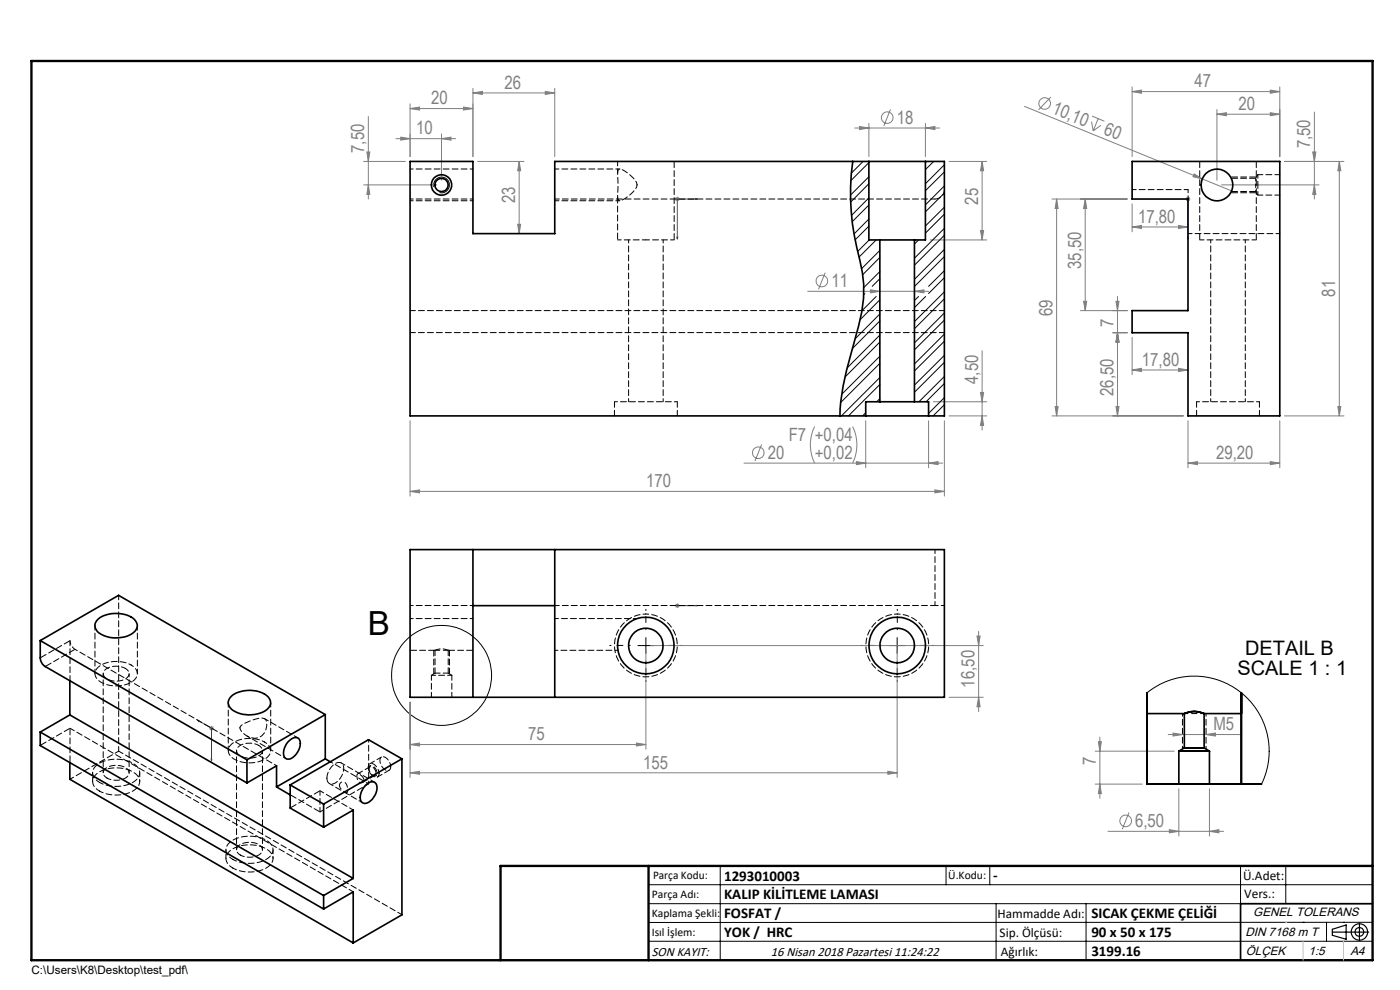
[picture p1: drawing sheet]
<svg xmlns="http://www.w3.org/2000/svg" width="297mm" height="210mm" viewBox="0 0 297 210" stroke-linecap="round" stroke-linejoin="round" font-family="sans-serif">
<g fill="none" stroke="#808080" stroke-width=".21">
<path d="M100.3 19.7l2-.3v.6zM100.3 18.7v14.5M100.3 19.7h17.4M115.7 19.4l2 .3-2 .3zM117.7 18.7v14.5M240.2 19.4l1.9-.3v.7zM240.2 18.4v14.8M240.2 19.4h31.3M269.5 19.1l2 .3-2 .4zM271.5 18.4v14.8M77.2 34.2h8.8M77.2 39.2h15.5"/>
<path d="M77.8 32.2h.7l-.4 2zM78.1 24.7v17.5M78.1 39.2l.4 2h-.7zM84 29.4h12.7M85 29.1l2 .3-2 .3zM87 23l2-.3v.6zM87 22v11.2M87 23h13.3M93.7 29.4l2-.3v.6zM93.7 28.4v9.8M98.3 22.7l2 .3-2 .3zM101.4 34.2h9.8"/>
<path d="M110.1 34.2v15.4M110.1 34.2l.4 2h-.7zM181.3 27.2h18M182.4 26.8l1.9 .4-1.9 .3zM184.3 26.2v7M188.9 23.2l-1.4 3.5M196.3 27.2l2-.4v.7zM196.3 26.2v7M201.3 34.2h8M208.4 34.2v16.7M208.4 34.2l.3 2h-.7zM217.3 22.6l44 17.9"/>
<path d="M222.9 20.6l-2.6 2.7M231.6 25.8l.3 2M231.7 24.6l2.6 1.1M233 25.1l-1.1 2.7M233.5 26.6l-1.6 1.2M253.3 36.9l1.8 1.1-2-.5zM258.2 24.2l2-.3v.6zM258.2 23.2v15M258.2 24.2h13.3M259.2 39.2h20.6M269.5 23.9l2 .3-2 .3zM272.5 34.2h12.6"/>
<path d="M278.5 32.2h.7l-.4 2zM278.8 39.2l.4 2h-.7zM278.8 23.8v18.4M284.1 34.2v54M284.1 34.2l.3 2h-.6zM109.8 47.6h.7l-.4 2zM143.2 42.2h1M143.3 41.9l.7 .7M143.7 41.7v1M144 41.9l-.7 .7M175 57.8l-1.4 3.6M197.3 50.9h12"/>
<path d="M208 48.9h.7l-.3 2zM223.2 42.2h15.9M224.2 42.2l.3 2h-.7zM224.2 42.2v46M230.2 42.2l.3 2h-.6zM230.2 42.2v23.7M240.2 43.2v6M240.2 48.1h11.8M240.2 48.1l1.9-.3v.7zM250 47.8l2 .3-2 .4zM251.5 42.2h1M251.7 41.9l.7 .7"/>
<path d="M252 41.7v1M252.4 41.9l-.7 .7M171.3 61.8h25.7M184.7 61.5l2 .3-2 .3zM194 61.8l2-.3v.6zM208.4 74.4v16.8M229.2 65.9h9.9M229.9 63.9h.6l-.3 2zM236.1 70.6h3M236.7 63.9h.7l-.3 2zM237.1 70.6l.3 2h-.7zM237.1 62.9v25.3"/>
<path d="M240.2 71.6v7.9M240.2 78.5h11.8M240.2 78.5l1.9-.4v.7zM250 78.1l2 .4-2 .3zM87 89.2v16M157.8 98.2h42.2M161.6 94.3l-1.4 3.5M172.8 90.5a8.6 8.6 0 0 0 0 7.7M180.9 90.5a8.6 8.6 0 0 1 0 7.7M181.7 97.9l2 .3-2 .4zM183.7 89.2v10M197 89.2v10"/>
<path d="M197 98.2l2-.3v.7zM198 85.2h11.3M200.3 89.2v16M201.3 88.2h8M208 83.2h.7l-.3 2zM208.4 88.2l.3 2h-.7zM223.2 88.2h27.8M223.8 86.2h.7l-.3 2zM236.7 86.2h.7l-.3 2zM252 89.2v10M252 98.2h19.5M252 98.2l2-.3v.7z"/>
<path d="M269.5 97.9l2 .3-2 .4zM271.5 89.2v10M272.5 88.2h12.6M283.8 86.2h.6l-.3 2zM87 104.2l2-.3v.7zM87 104.2h113.3M198.3 103.9l2 .3-2 .4zM137 137.9v21M138 136.9h70.6M143.2 128.5h1M143.3 128.1l.7 .7M143.7 128v1"/>
<path d="M144 128.1l-.7 .7M190.3 137.9v27M207.3 134.9h.6l-.3 2zM207.6 133.9v17M44.4 154.5h1M44.5 154.1l.7 .8M44.9 154v1M45.2 154.1l-.7 .8M87 157.9l2-.3v.6zM87 148.9v16M87 157.9h50M135 157.6l2 .3-2 .3z"/>
<path d="M201.3 147.9h7.3M207.6 147.9l.3 2h-.6zM232.3 159.3h16.8M233 157.3h.6l-.3 2zM233.3 156.3v13M247.8 155.8h15.6M248.8 155.5l2 .3-2 .3zM255.8 155.8l2-.3v.6zM87 163.9l2-.3v.6zM87 163.9h103.3M188.3 163.6l2 .3-2 .3zM232.3 166.3h10"/>
<path d="M233.3 166.3l.3 2h-.6zM235.1 176.3h24.5M239.5 172.4l-1.4 3.5M248.1 176l2 .3-2 .4zM250.1 167.3v10M256.6 176.3l2-.3v.7zM256.6 167.3v10"/>
<circle cx="188.2" cy="25" r="1.23"/>
<circle cx="221.6" cy="22" r="1.23"/>
<circle cx="174.3" cy="59.6" r="1.24"/>
<circle cx="160.9" cy="96" r="1.23"/>
<circle cx="238.8" cy="174.1" r="1.24"/>
</g>
<g fill="none" stroke="#000" stroke-width=".21">
<path d="M92.1 39.7a1.67 1.67 0 0 1 1.4-2.1 1.67 1.67 0 0 1 1.8 1.8 1.67 1.67 0 0 1-2.1 1.4M135.3 136.9h3.4M137 135.2v3.4M188.7 136.9h3.3M190.3 135.2v3.4M137.6 187.7h153.6M137.6 191.7h153.6M137.6 199.7h153.6M152.8 183.7v20M200.7 183.7v4M210 183.7v4M211.3 191.7v12"/>
<path d="M230.4 191.7v12M263.2 183.7v20M272.8 183.7v8M276.4 195.6h.1M281.4 195.6v4.1M285 195.6h.1M291.2 195.6l-153.6 .1"/>
<circle cx="93.7" cy="143.3" r="10.6"/>
</g>
<path d="M78.2 163a1.55 1.55 0 0 0 1.5 1.6 1.42 1.42 0 0 0-.7-2.2 .52 .52 0 0 0-.6 .1 .52 .52 0 0 0-.2 .5" fill="none" stroke="#000" stroke-width=".21" stroke-dasharray="1.3 .6" stroke-dashoffset=".4" stroke-linecap="butt"/>
<path d="M72 166.6a.79 .79 0 0 1 .8-.8 .79 .79 0 0 1 .8 .7l.2 .9-.1 .7a1.95 1.95 0 0 1-1.7-1.5" fill="none" stroke="#000" stroke-width=".21" stroke-dasharray="1.3 .6" stroke-dashoffset=".3" stroke-linecap="butt"/>
<path d="M250.9 151.4h5" fill="none" stroke="#000" stroke-width=".21" stroke-dasharray="1.3 .6" stroke-linecap="butt"/>
<path d="M92 137.9h3.4" fill="none" stroke="#000" stroke-width=".21" stroke-dasharray="1.3 .6" stroke-dashoffset="-.1" stroke-linecap="butt"/>
<g fill="none" stroke="#000" stroke-width=".25">
<path d="M282.6 197.7h7.8M282.6 197.1l3-.9v3l-3-.8zM288.4 195.8v3.8M106.2 203.7h185"/>
<circle cx="288.4" cy="197.7" r="1.74"/>
<circle cx="288.4" cy="197.7" r=".93"/>
</g>
<g fill="none" stroke="#00f" stroke-width=".21">
<path d="M143.6 50.3h.2l-.1 .4zM147.5 42.1l.4 .1-.4 .1zM147.9 42.2h-4.2v8.5M252 42.1v.2zM252 50.7v-.4v.4M252 42.2h.1M252 42.2v8.5M143.6 128.5h.2zM143.7 128.5h.1M143.7 128.5h4.2M147.9 128.5h-.4h.4M41.9 152.7l.3 .2v.1z"/>
<path d="M41.9 152.7l3 1.8v6.9M44.8 161l.1 .1v.3z"/>
</g>
<path d="M266.5 37.6h-5.4M261.1 40.9h5.4" fill="none" stroke="#000" stroke-width=".21" stroke-dasharray="1.3 .6" stroke-dashoffset="-.2"/>
<path d="M250.9 151.4v7.5M255.9 158.9v-7.5" fill="none" stroke="#000" stroke-width=".21" stroke-dasharray="1.3 .6" stroke-dashoffset=".7"/>
<path d="M92 137.9v5M95.4 142.9v-5" fill="none" stroke="#000" stroke-width=".21" stroke-dasharray="1.3 .6"/>
<path d="M133.7 136.9h-4.3M137 133.6v-4.4M140.4 136.9h4.3M187 136.9h-4.3M190.4 133.6v-4.4M193.7 136.9h4.3M137 140.2v4.4M190.4 140.2v4.4" fill="none" stroke="#000" stroke-width=".21" stroke-dasharray="15.2 1.3 1.3 1.3" stroke-dashoffset="15"/>
<path d="M291.2 191.7h-28v12" fill="none" stroke="#000" stroke-width=".35"/>
<path d="M6.7 12.9h284.5v190.8h-284.5zM137.6 183.7v20M291.2 183.7h-185v20" fill="none" stroke="#000" stroke-width=".5"/>
<path d="M276.4 199.7v4M285 199.7v4" fill="none" stroke="#c0c0c0" stroke-width=".21"/>
<path d="M272.8 195.6h.1" fill="none" stroke="#c0c0c0" stroke-width=".25"/>
<g fill="#00f">
<path d="M252 42.1v.2zM252 50.3v.4z"/>
<path d="M41.9 152.7l.3 .2v.1zM44.8 161l.1 .1v.3zM147.5 42.1v.2l.4-.1zM143.6 50.3l.1 .4 .1-.4z"/>
<path d="M147.5 128.5h.4zM143.6 128.5h.2z"/>
</g>
<g fill="#808080">
<path d="M253.3 36.9l1.8 1.1-2-.5z"/>
<path d="M250 78.1l2 .4-2 .3zM240.2 78.5l1.9-.4v.7zM250 47.8l2 .3-2 .4zM240.2 48.1l1.9-.3v.7zM269.5 97.9l2 .3-2 .4zM252 98.2l2-.3v.7z"/>
<path d="M256.6 176.3l2-.3v.7zM248.1 176l2 .3-2 .4z"/>
<path d="M194 61.8l2-.3v.6zM184.7 61.5l2 .3-2 .3z"/>
<path d="M85 29.1l2 .3-2 .3zM93.7 29.4l2-.3v.6z"/>
<path d="M182.4 26.8l1.9 .4-1.9 .3zM196.3 27.2l2-.4v.7z"/>
<path d="M100.3 19.7l2-.3v.6zM115.7 19.4l2 .3-2 .3z"/>
<path d="M198.3 103.9l2 .3-2 .4zM87 104.2l2-.3v.7zM98.3 22.7l2 .3-2 .3zM87 23l2-.3v.6z"/>
<path d="M229.9 63.9h.6l-.3 2zM230.2 42.2l.3 2h-.6zM236.7 86.2h.7l-.3 2zM237.1 70.6l.3 2h-.7zM237.1 70.6l.3 2h-.7zM236.7 63.9h.7l-.3 2zM223.8 86.2h.7l-.3 2zM224.2 42.2l.3 2h-.7z"/>
<path d="M284.1 34.2l.3 2h-.6zM283.8 86.2h.6l-.3 2zM278.5 32.2h.7l-.4 2zM278.8 39.2l.4 2h-.7zM78.1 39.2l.4 2h-.7zM77.8 32.2h.7l-.4 2zM109.8 47.6h.7l-.4 2zM110.1 34.2l.4 2h-.7zM208.4 88.2l.3 2h-.7zM208 83.2h.7l-.3 2zM208 48.9h.7l-.3 2zM208.4 34.2l.3 2h-.7z"/>
<path d="M207.3 134.9h.6l-.3 2zM207.6 147.9l.3 2h-.6zM233 157.3h.6l-.3 2zM233.3 166.3l.3 2h-.6z"/>
<path d="M240.2 19.4l1.9-.3v.7zM269.5 19.1l2 .3-2 .4zM258.2 24.2l2-.3v.6zM269.5 23.9l2 .3-2 .3z"/>
<path d="M87 157.9l2-.3v.6zM135 157.6l2 .3-2 .3zM87 163.9l2-.3v.6zM188.3 163.6l2 .3-2 .3zM248.8 155.5l2 .3-2 .3zM255.8 155.8l2-.3v.6z"/>
<path d="M181.7 97.9l2 .3-2 .4zM197 98.2l2-.3v.7z"/>
</g>
<g fill="none" stroke="#000" stroke-width=".35">
<path d="M180.9 34.2a51.6 51.6 0 0 0 1.5 21 25.2 25.2 0 0 1-.3 14l-.8 3.1a74.1 74.1 0 0 0-3.1 14.4v1.5M184.3 34.2h12M184.3 34.2h-66.6v15.4h-17.4v-15.4h-13.3v54h96.7M184.3 34.2v16.7h2.4M196.3 34.2h4v54h-3.3M196.3 34.2v16.7h-2.3M240.2 34.2h31.3v54h-19.5v-17.6h-11.8v-4.7h11.8v-23.7h-11.8zM186.7 50.9h7.3M186.7 50.9v34.3M194 50.9v34.3M183.7 88.2h13.3M186.7 85.2h7.3"/>
<path d="M186.7 85.2h-3v3M194 85.2h3v3M87 116.6h113.3v31.3h-113.3zM100.3 116.6v31.3M117.7 116.6v31.3M8.5 135.9v3.7a2.33 2.33 0 0 0 1.1 1.8l42.8 24.7M8.5 135.9l16.7-9.6 43.8 25.3M8.5 135.9l43.9 25.3M20.8 131.3a6.5 6.5 0 0 1 7.8 .2 1.79 1.79 0 0 1-.6 2.9 6.6 6.6 0 0 1-7.4-.5 1.76 1.76 0 0 1 .2-2.6zM100.3 128.5h17.4M8.5 155.3v2.8l60.2 34.7M8.5 155.3l60.2 34.7"/>
<path d="M14.8 151.7l60.1 34.6M14.8 144.4v7.3M14.8 151.7l-6.3 3.6M49.1 147.7a6.4 6.4 0 0 1 7.8 .1 1.79 1.79 0 0 1-.6 2.9 6.5 6.5 0 0 1-7.4-.5 1.65 1.65 0 0 1 .2-2.5zM61.1 157.3l.4-.3a1.19 1.19 0 0 1 1.4-.5 1.19 1.19 0 0 1 .8 1.2 3.5 3.5 0 0 1-2.6 3.3 1.12 1.12 0 0 1-1-1.4l.3-1zM69 151.6v9.4M69 151.6l-16.6 9.6M243.3 147v4.4zM243.3 151.4h7.9M243.3 147v19.3h24.3M250.1 159.3h6.5zM251.2 151.4l.2-.1a5 5 0 0 1 4 .1l-.1-.1a5 5 0 0 0-4.1 .1z"/>
<path d="M251.2 158.6h4.2zM251.2 151.4v7.2l-1.1 .7v7M263.3 147v4.4zM263.3 151.4h-7.9v7.2l1.2 .7v7M263.3 147v19.3M14.8 161.8v3.5l60.1 34.7M52.4 166.1l6.3-3.7v4.5M52.4 161.2v4.9M58.7 166.9l2.9 1.7M61.6 166.5l7.1 4.1M61.6 166.5v4.9l7.1 4.1M68.7 175.5l6.2-3.7v14.5"/>
<path d="M68.7 170.6v4.9M69 161l-10.3 5.9M69 161l1.1 .6M77.6 166.5a1.45 1.45 0 0 1 2.2-.3 3.3 3.3 0 0 1-2.5 4.2 1.26 1.26 0 0 1-.9-1.7l.3-.9zM85.3 161v33.1l-10.4 5.9M85.3 161l-16.6 9.6M85.3 161l-7.1-4.1-16.6 9.6M250.1 166.3h6.5zM68.7 192.8l6.2-3.6v10.8M68.7 190v2.8M74.9 186.3l-6.2 3.7"/>
<circle cx="93.7" cy="39.2" r="2.16"/>
<circle cx="93.7" cy="39.2" r="1.4"/>
<circle cx="258.2" cy="39.2" r="3.4"/>
<circle cx="137" cy="136.9" r="6"/>
<circle cx="137" cy="136.9" r="3.7"/>
<circle cx="190.3" cy="136.9" r="3.7"/>
<circle cx="190.3" cy="136.9" r="6"/>
</g>
<path d="M266.4 39.2v1.4M266.4 37.8v1.4M15.9 137.7l42.8 24.7M137 130.2a6.7 6.7 0 0 1 5.9 9.8 6.7 6.7 0 0 1-11.3 .8 6.7 6.7 0 0 1 4.5-10.5l.9-.1M190.4 130.2a6.7 6.7 0 0 1 5.9 9.8 6.7 6.7 0 0 1-11.4 .8 6.7 6.7 0 0 1 4.5-10.5l1-.1M27.8 141.1a6.5 6.5 0 0 0-7.3 .8 1.88 1.88 0 0 0 1 2.8 6.5 6.5 0 0 0 7.3-.8 1.88 1.88 0 0 0-1-2.8M56.1 157.4a6.5 6.5 0 0 0-7.3 .8 1.88 1.88 0 0 0 .9 2.9 6.5 6.5 0 0 0 7.4-.8 1.88 1.88 0 0 0-1-2.9M78.2 166.3v-9.4M78.2 166.3l-8.1-4.7" fill="none" stroke="#000" stroke-width=".21" stroke-dasharray="1.3 .6" stroke-dashoffset=".7"/>
<path d="M266.8 39.2v2.2M266.8 37.1v2.1M131 50.9h6M137 50.9h6M15.9 137.7a2.34 2.34 0 0 1-1-1.8M135.1 131.2h-17.4" fill="none" stroke="#000" stroke-width=".21" stroke-dasharray="1.3 .6" stroke-dashoffset=".5"/>
<g fill="none" stroke="#000" stroke-width=".21" stroke-dasharray="1.3 .6" stroke-dashoffset=".4">
<path d="M131.5 35.9h-13.8M135.1 39.2a5.7 5.7 0 0 1-3.7 3.4l-.3-.3-.1-.6 .1-5.6a.95 .95 0 0 1 1.4 .2l1.2 .9a3.4 3.4 0 0 1 1.4 2M266.8 37.1l-.4 .7M117.7 42.6h13.8M252 49.6h19.5M252 40.2h-11.8M266.4 40.6l.4 .8M198.4 116.6v11.8M25.2 159.3l-10.3 6M26.6 141.8a3.8 3.8 0 0 0-4.6 .7 1.41 1.41 0 0 0 1.3 1.8 3.4 3.4 0 0 0 4.1-1.1 1.21 1.21 0 0 0-.8-1.4M50.9 154.4a3.4 3.4 0 0 0 4 2.1 3.1 3.1 0 0 0 1.5-3.7 1.86 1.86 0 0 0-2.2-.3l-2.2 .9a1.55 1.55 0 0 0-1.1 1M54.9 158.1a3.8 3.8 0 0 0-4.6 .7 1.41 1.41 0 0 0 1.3 1.8 3.4 3.4 0 0 0 4-1.1 1.21 1.21 0 0 0-.7-1.4"/>
<path d="M63.2 156.5l-7.1-4.1M92.3 142.8l-.8 .4M95.9 143.2h-4.4M95.9 143.2l-.8-.4M21.1 166a2.14 2.14 0 0 1-1.4-2 2.14 2.14 0 0 1 1.3-2 7.2 7.2 0 0 1 8.2 .7 1.98 1.98 0 0 1-.7 3 7.7 7.7 0 0 1-7.4 .3M21.1 167.8a2.14 2.14 0 0 1-1.4-2 2.14 2.14 0 0 1 1.3-2 7.2 7.2 0 0 1 8.2 .7 1.98 1.98 0 0 1-.7 3.1 7.7 7.7 0 0 1-7.4 .2M22.7 165a3.8 3.8 0 0 0 4.6-.7 1.41 1.41 0 0 0-1.3-1.8 3.4 3.4 0 0 0-4.1 1.2 1.21 1.21 0 0 0 .8 1.3M67.9 167.7l7.1 4.1M67.9 172.2l10.3-5.9M69.9 166.2l7 4.1M79.5 165.9l-7.1-4.1M80.4 164.1a.74 .74 0 0 1-.5 .8 .74 .74 0 0 1-.8-.3 2.03 2.03 0 0 1-.8-2.5 1.49 1.49 0 0 1 2 1.3l.1 .7"/>
<path d="M82.9 162.6a.74 .74 0 0 1-.5 .9 .74 .74 0 0 1-.9-.3 2.03 2.03 0 0 1-.7-2.5 1.49 1.49 0 0 1 2 1.2l.1 .7M49.4 182.3a2.14 2.14 0 0 1-1.5-2 2.14 2.14 0 0 1 1.4-2 7.2 7.2 0 0 1 8.2 .7 1.98 1.98 0 0 1-.7 3.1 7.7 7.7 0 0 1-7.4 .2M49.4 184.1a2.14 2.14 0 0 1-1.5-1.9 2.14 2.14 0 0 1 1.4-2.1 7.2 7.2 0 0 1 8.2 .8 1.98 1.98 0 0 1-.7 3 7.7 7.7 0 0 1-7.4 .2M51 181.4a3.8 3.8 0 0 0 4.6-.7 1.41 1.41 0 0 0-1.4-1.8 3.4 3.4 0 0 0-4 1.1 1.21 1.21 0 0 0 .8 1.4"/>
</g>
<g fill="none" stroke="#000" stroke-width=".21" stroke-dasharray="1.3 .6" stroke-dashoffset=".6">
<path d="M100.4 35.9h-13.4M87 42.6h13.4M100.4 42.2h-13.4M133.4 50.9v34.3M252 42.2v-2M256.8 50.9v34.3M140.7 85.2v-34.3M143.7 85.2h-13.3M264.2 85.2v-34.3M267.2 85.2h-13.4M100.4 128.4h-13.4M100.4 131.2h-13.4"/>
<path d="M117.7 137.9h13.4M198.4 128.4h2M21.9 142.9v21M50.2 159.2v21.1M52.4 156.1l8.3 4.8M27.4 163.9v-21M55.7 180.3v-21.1"/>
</g>
<path d="M131 34.2v2.6M198.4 42.2h-80.7M254.5 50.9h12M20.1 132.7v10.2M25.2 126.3v33M198.4 128.4h-80.7M29.1 142.9v-10.2M48.4 149v10.2M57.4 159.2v-10.2M67.9 167.7v4.5" fill="none" stroke="#000" stroke-width=".21" stroke-dasharray="1.3 .6" stroke-dashoffset=".3"/>
<path d="M271.5 37.1h-4.7M266.8 41.4h4.7M200.4 65.9h-113.4M200.4 70.6h-113.4M14.9 144.4v-8.5M14.9 154.5l60.1 34.7M25.2 159.3l60.1 34.7M91.5 143.2v4.7M95.1 142.8h-2.8M95.9 147.9v-4.7M80.1 164.8l2.5-1.4M80.9 160.6l-2.4 1.4" fill="none" stroke="#000" stroke-width=".21" stroke-dasharray="1.3 .6" stroke-dashoffset=".2"/>
<path d="M266.4 37.8h-5.2M198.4 42.2a2 2 0 0 0 2-2M261.2 40.6h5.2M69.4 165.1a1.1 1.1 0 0 0 .5 1.1 1.1 1.1 0 0 0 1.3-.2 3.4 3.4 0 0 0 1.5-3.9 1.35 1.35 0 0 0-2.2 .3l-.8 1.3-.3 1.4" fill="none" stroke="#000" stroke-width=".21" stroke-dasharray="1.3 .6"/>
<path d="M130.4 85.2v3M143.7 88.2v-3M253.8 85.2v3M267.2 88.2v-3M92.3 137.9v4.9M95.1 137.9l-.3-.1a3.4 3.4 0 0 0-2.5 .1M95.1 142.8v-4.9M76.9 166l2.6-1.5M78.5 162.6l-2.6 1.6" fill="none" stroke="#000" stroke-width=".21" stroke-dasharray="1.3 .6" stroke-dashoffset=".1"/>
<g fill="none" stroke="#000" stroke-width=".21" stroke-dasharray="1.3 .6" stroke-dashoffset="-.1">
<path d="M254.5 34.2v16.7M143 50.9v-16.7M266.5 50.9v-16.7M14.9 135.9l-6.3 3.6M87 137.9h5.3M95.1 137.9h5.3M9.6 141.4l6.3-3.7M14.9 154.5l-6.3 3.6M14.9 161.7v-7.2M61.6 171.4l6.3-3.7M61.6 168.6l6.3 3.6M77.2 165.5a.69 .69 0 0 1-.8 .6 .69 .69 0 0 1-.6-.8l-.1-.5a.42 .42 0 0 1 .2-.6 .42 .42 0 0 1 .6 .2l.5 .6 .2 .5"/>
<path d="M79.8 164a.51 .51 0 0 1-.4 .5 .51 .51 0 0 1-.6-.3l-.5-.8a.54 .54 0 0 1 .2-.8 .54 .54 0 0 1 .8 .3l.3 .5 .2 .6"/>
</g>
<path d="M19.6 163.9v1.9M29.6 165.8v-1.9M47.9 180.3v1.8M57.9 182.1v-1.8" fill="none" stroke="#000" stroke-width=".21" stroke-dasharray="1.3 .6" stroke-dashoffset=".9"/>
<g fill="none" stroke="#000" stroke-width=".21">
<path d="M183.1 34.2l-2.5 2.6M184.3 37.5l-3.9 3.9M184.3 34.5l-3.8 3.8M184.3 39l-3.8 3.9M196.6 34.2l-.3 .3M198.1 34.2l-1.8 1.8M200.3 39.4l-4 4.1M200.3 35l-4 4M200.3 36.5l-4 4M184.3 42l-3.6 3.7M184.3 46.5l-3.1 3.1M184.3 43.5l-3.5 3.5"/>
<path d="M184.3 48l-2.9 2.9M184.4 50.9l-2.4 2.4M185.9 50.9l-3.7 3.6M186.7 53.1l-3.9 3.9M186.7 57.6l-3.4 3.4M186.7 54.6l-3.7 3.7M186.7 59.1l-1.7 1.6M194.9 50.9l-.9 .9M200.3 48.4l-6.3 6.4M200.3 45.4l-4 4.1M200.3 43.9l-4 4M200.3 52.9l-6.3 6.4"/>
<path d="M200.3 40.9l-4 4M200.3 49.9l-6.3 6.4M200.3 54.4l-6.3 6.3M200.3 58.9l-3.3 3.4M200.3 57.4l-3.3 3.3M183.5 62.3l-.2 .2M185.9 62.9l-3 3M186.7 66.6l-5.3 5.3M186.7 71.1l-7 6.9M186.7 75.6l-8.2 8.1M186.7 63.6l-4.2 4.2M186.7 68.1l-5.9 5.8"/>
<path d="M186.7 72.6l-7.4 7.4M186.7 77.1l-8.4 8.3M194.9 62.9l-.9 .8M196.4 62.9l-2.4 2.4M200.3 70.9l-6.3 6.3M200.3 61.9l-6.3 6.3M200.3 66.4l-6.3 6.3M200.3 75.4l-6.3 6.3M200.3 79.9l-5.4 5.3M200.3 63.4l-6.3 6.3M200.3 67.9l-6.3 6.3M200.3 72.4l-6.3 6.3"/>
<path d="M200.3 76.9l-6.3 6.3M183.7 87.6l-.7 .6M186.7 80.1l-8.2 8.1M186.7 84.6l-.7 .6M186.7 81.6l-6.7 6.6M200.3 84.3l-3.3 3.4M200.3 81.3l-3.8 3.9M200.3 85.9l-2.4 2.3M243.3 147l2-1.4 2.1-1 2.3-.8 2.7-.4 3 .1 2.7 .6 2.4 1 2.6 1.6 2.1 2 1.8 2.4 1.1 2.4 .7 2.1 .4 2.9-.1 2.8-.5 2.7-1 2.3"/>
</g>
<path d="M131 41.6v9.3" fill="none" stroke="#000" stroke-width=".21" stroke-dasharray="1.3 .6" stroke-dashoffset="-.2"/>
<path d="M263.2 166.3a.17 .17 0 0 1 .3 0 .17 .17 0 0 1-.3 0zM243.2 166.3a.17 .17 0 0 1 .3 0 .17 .17 0 0 1-.3 0z" fill="#000"/>
<text font-size="7.1" x="78.1" y="134.7">B</text>
<g font-size="4.2">
<text x="262.5" y="143.3">SCALE 1 : 1</text>
<text x="264.2" y="139">DETAIL B</text>
</g>
<g font-size="3.9" fill="#808080">
<text x="91.5" y="22.1">20</text>
<text x="107" y="18.8">26</text>
<text x="223" y="23.9" transform="rotate(22 223 23.9)">10,10</text>
<text x="253.4" y="18.6">47</text>
<text x="262.7" y="23.3">20</text>
<text x="88.3" y="28.5">10</text>
<text x="190.3" y="26.3">18</text>
<text x="234" y="28.4" transform="rotate(22 234 28.4)">60</text>
<text x="77.3" y="32.4" transform="rotate(-90 77.3 32.4)">7,50</text>
<text x="278" y="31.5" transform="rotate(-90 278 31.5)">7,50</text>
<text x="109.3" y="43.1" transform="rotate(-90 109.3 43.1)">23</text>
<text x="207.5" y="43.4" transform="rotate(-90 207.5 43.4)">25</text>
<text x="241.4" y="47.3">17,80</text>
<text x="229.4" y="57.1" transform="rotate(-90 229.4 57.1)">35,50</text>
<text x="176.4" y="60.9">11</text>
<text x="283.3" y="63" transform="rotate(-90 283.3 63)">81</text>
<text x="223.3" y="67.1" transform="rotate(-90 223.3 67.1)">69</text>
<text x="236.2" y="69.4" transform="rotate(-90 236.2 69.4)">7</text>
<text x="242.2" y="77.6">17,80</text>
<text x="207.5" y="81.4" transform="rotate(-90 207.5 81.4)">4,50</text>
<text x="236.2" y="84" transform="rotate(-90 236.2 84)">26,50</text>
<text x="167.3" y="93.5">F7 +0,04</text>
<text x="162.9" y="97.3">20</text>
<text x="172.8" y="97.3">+0,02</text>
<text x="258" y="97.3">29,20</text>
<text x="137.1" y="103.3">170</text>
<text x="206.7" y="145.8" transform="rotate(-90 206.7 145.8)">16,50</text>
<text x="257.4" y="154.9">M5</text>
<text x="112.1" y="157">75</text>
<text x="136.4" y="163">155</text>
<text x="232.5" y="162.2" transform="rotate(-90 232.5 162.2)">7</text>
<text x="240.8" y="175.4">6,50</text>
</g>
<g font-size="3.2">
<text x="153.6" y="186.8">1293010003</text>
<text x="153.6" y="190.8">KALIP KİLİTLEME LAMASI</text>
<text x="210.7" y="186.6">-</text>
<text x="153.6" y="194.8">FOSFAT /</text>
<text x="231.5" y="194.8">SICAK ÇEKME ÇELİĞİ</text>
<text x="153.6" y="198.8">YOK / HRC</text>
<text x="231.5" y="198.7">90 x 50 x 175</text>
<text x="231.5" y="202.8">3199.16</text>
</g>
<g font-size="2.8">
<text x="263.7" y="186.7">Ü.Adet:</text>
<text x="263.9" y="190.5">Vers.:</text>
<text x="211.6" y="194.8">Hammadde Adı:</text>
<text x="138.3" y="202.8">SON KAYIT:</text>
<text x="163.5" y="202.8">16 Nisan 2018 Pazartesi 11:24:22</text>
<text x="212.1" y="198.7">Sip. Ölçüsü:</text>
<text x="212.3" y="202.7">Ağırlık:</text>
</g>
<g font-size="2.6">
<text x="265.9" y="194.4">GENEL TOLERANS</text>
<text x="264.2" y="198.5">DIN 7168 m T</text>
<text x="264.3" y="202.6">ÖLÇEK</text>
<text x="277.6" y="202.6">1:5</text>
<text x="286.5" y="202.6">A4</text>
</g>
<g font-size="2.5">
<text x="138.3" y="190.5">Parça Adı:</text>
<text x="138.5" y="186.5">Parça Kodu:</text>
<text x="201.2" y="186.5">Ü.Kodu:</text>
<text x="138.3" y="194.5">Kaplama Şekli:</text>
<text x="138.3" y="198.6">Isıl İşlem:</text>
<text x="6.7" y="206.7">C:\Users\K8\Desktop\test_pdf\</text>
</g>
</svg>
